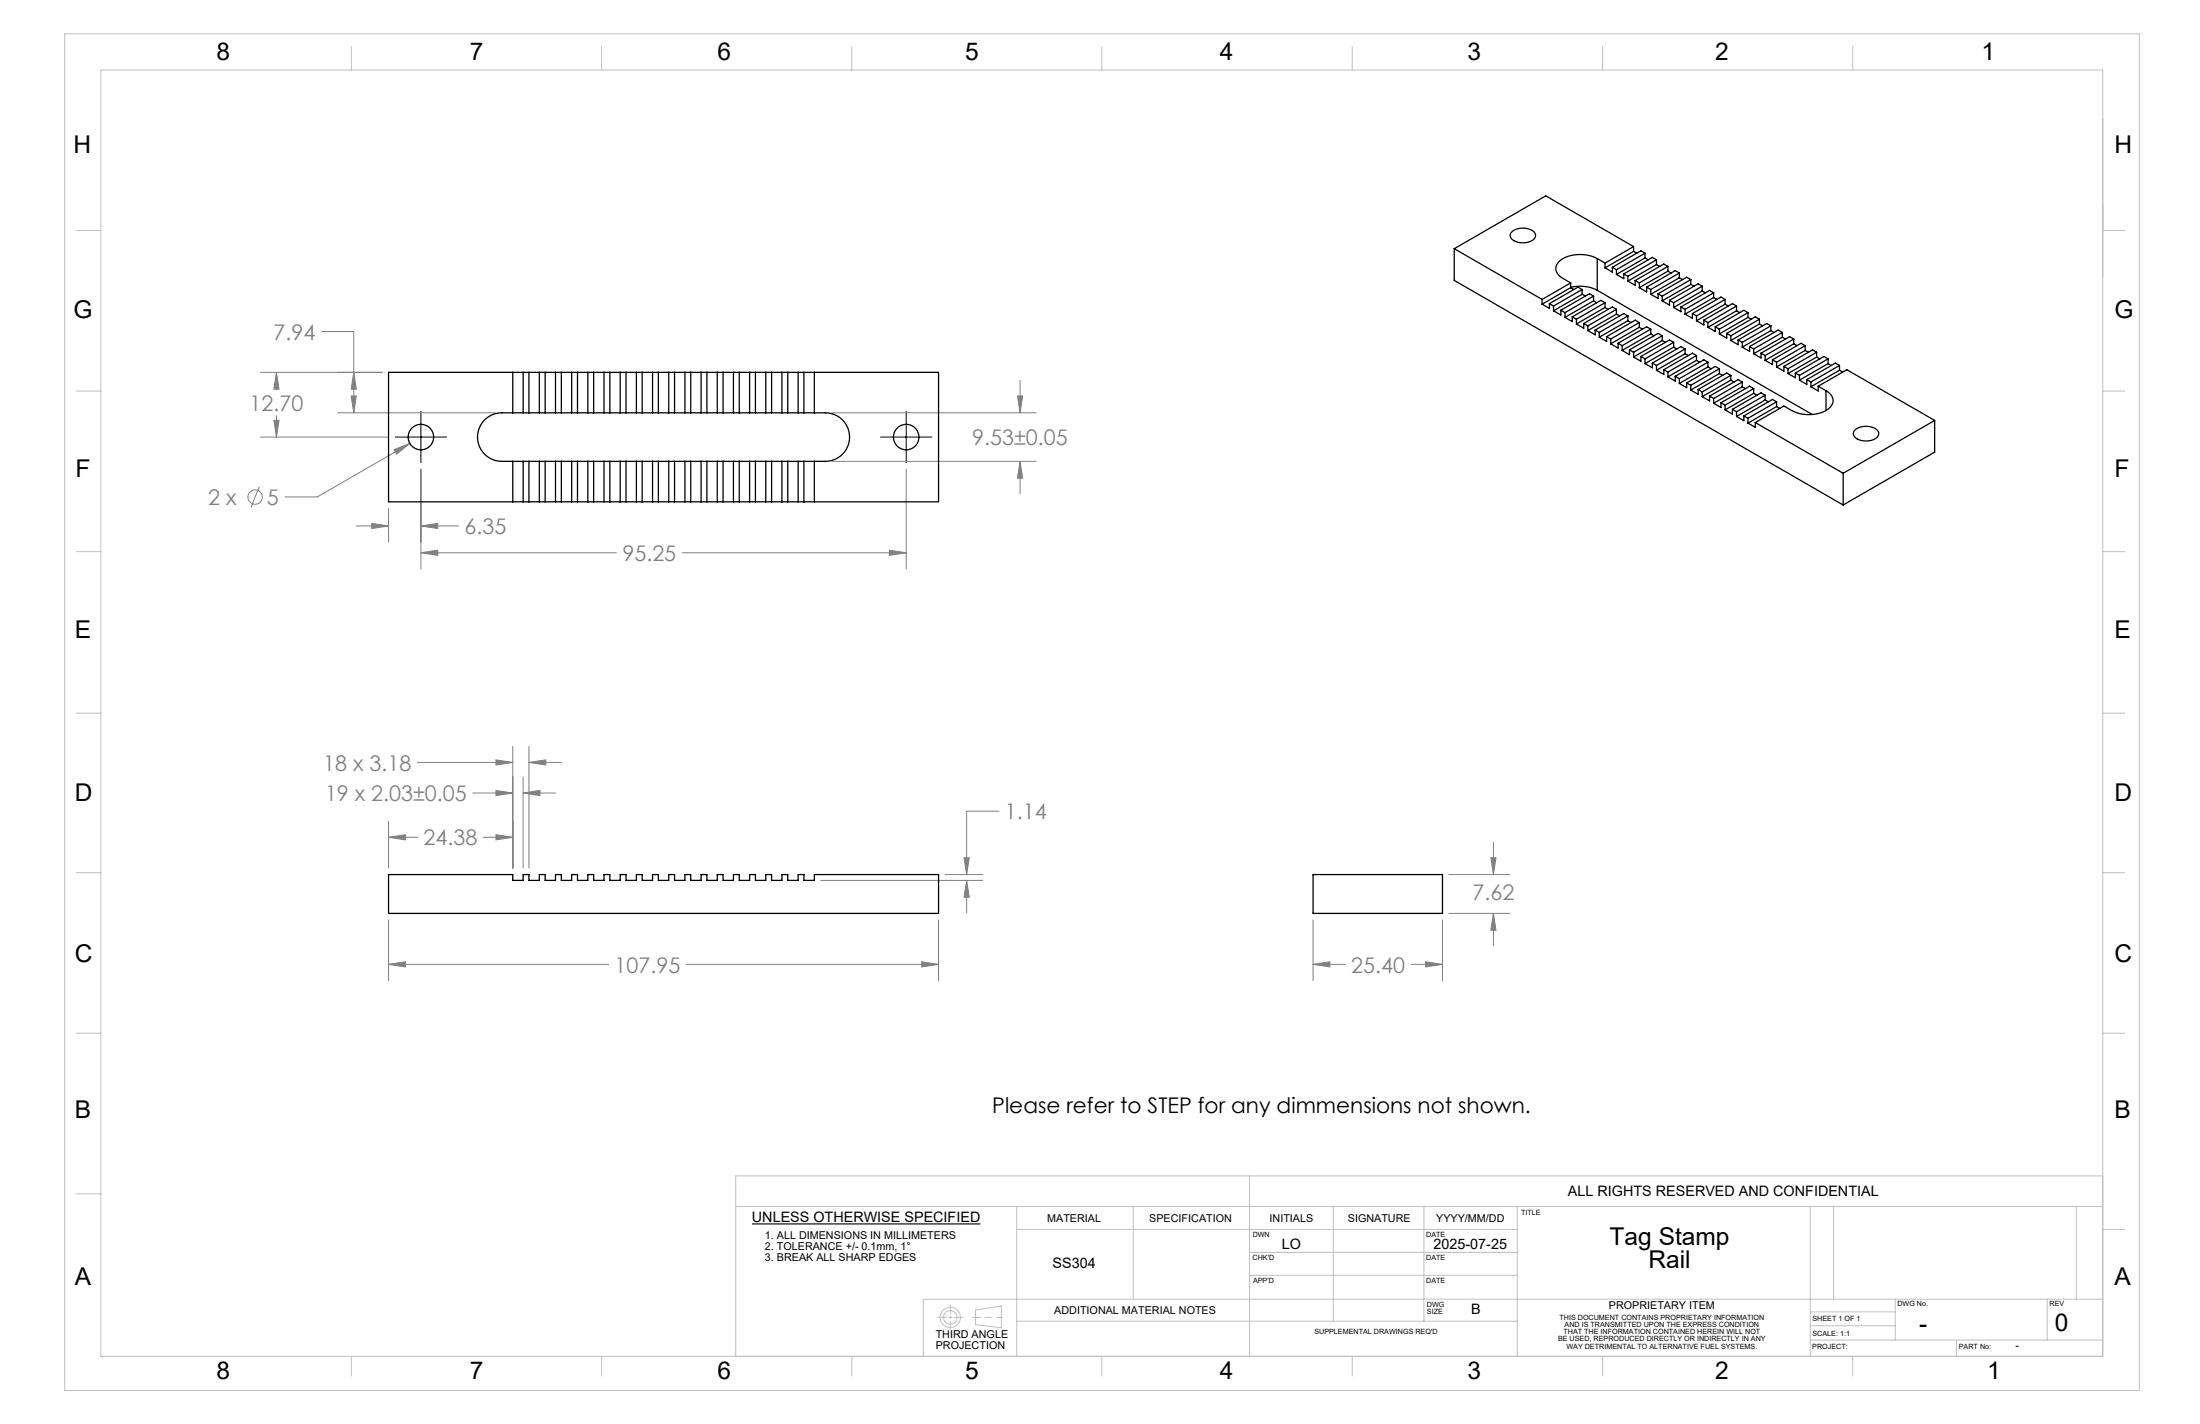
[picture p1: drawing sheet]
<svg xmlns="http://www.w3.org/2000/svg" width="432mm" height="279mm" viewBox="0 0 432 279" stroke-linecap="round" stroke-linejoin="round" font-family="sans-serif">
<g fill="none" stroke="#808080" stroke-width=".2">
<path d="M51.1 73.1h23.9M54.3 73.1l.5 3.3h-1zM54.3 73.1v3.4M63.1 65.1h6.3v15.9M68.9 77.7h1l-.5 3.3zM69.4 73.1l.5 3.3h-1zM199.7 77.7h1l-.5 3.3zM200.2 74.6v6.4M50.9 95.5l-1.6 4M51.1 85.8h25.2M53.8 82.5h1l-.5 3.3zM54.3 81.6v4.2"/>
<path d="M66.3 81h30.9M76.3 99.7v6.7M77.3 88.2l3.1-1.2-2.6 2.1zM80.4 87l-18.1 10.5h-6.4M82.6 92.1v19.5M163.3 90.5h40.1M163.3 81h40.1M177.9 92.1v19.5M200.2 90.5l.5 3.3h-1zM200.2 90.5v6.4M69.9 103.2h6.4M73 102.7l3.3 .5-3.3 .5z"/>
<path d="M82.6 108.5l3.3-.5v1zM82.6 103.2l3.3-.5v1zM82.6 108.5h38.4M82.6 103.2h7.4M133.9 108.5h44M174.6 108l3.3 .5-3.3 .5zM81.9 149.6h18.7M92.8 155.6h7.8M97.3 155.1l3.3 .5-3.3 .5zM97.3 149.1l3.3 .5-3.3 .5zM100.6 146.4v23.9M102.7 155.6l3.3-.5v1z"/>
<path d="M102.7 152.4v17.9M102.7 155.6h6.3M103.8 149.6l3.3-.5v1zM103.8 146.4v23.9M103.8 149.6h6.4M196.1 159.2h-6.4v12.4M76.3 164.3l3.3-.5v1zM76.3 161.1v9.2M76.3 164.3h5.7M94.9 164.3h5.7M97.3 163.8l3.3 .5-3.3 .5zM161.1 172.7h31.8"/>
<path d="M185.5 171.6h7.4M189.2 168.3h1l-.5 3.3zM189.7 172.7l.5 3.3h-1zM189.7 172.7v6.4M284.4 171.6h11.9M284.4 179.2h11.9M292.6 168.3h1l-.5 3.3zM293.1 179.2l.5 3.3h-1zM293.1 165.2v6.4M293.1 179.2v6.4M76.3 189.2l3.3-.5v1zM76.3 180.5v11.9"/>
<path d="M76.3 189.2h43.1M134.7 189.2h49.5M180.9 188.7l3.3 .5-3.3 .5zM184.2 180.5v11.9M257.7 189.2l3.3-.5v1zM257.7 189.2h6.4M257.7 180.5v11.9M277 189.2h6.1M279.8 188.7l3.3 .5-3.3 .5zM283.1 180.5v11.9"/>
<circle cx="50.1" cy="97.5" r="1.41"/>
</g>
<path d="M147.6 240.1h44.8" fill="none" stroke="#000" stroke-width=".22"/>
<g fill="none" stroke="#c0c0c0" stroke-width=".2">
<path d="M12.7 6.6h407.2v266.2h-407.2zM19.8 13.7h392.9v252.4h-392.9zM69 9.2v4.5M118.1 9.2v4.5M167.2 9.2v4.5M216.3 9.2v4.5M265.4 9.2v4.5M314.5 9.2v4.5M363.6 9.2v4.5M15 45.2h4.8M412.7 45.2h4.3M15 76.7h4.8"/>
<path d="M412.7 76.7h4.3M15 108.2h4.8M412.7 108.2h4.3M15 139.9h4.8M412.7 139.9h4.3M15 171.2h4.8M412.7 171.2h4.3M15 202.7h4.8M412.7 202.7h4.3M15 234.2h4.8M144.4 236.7h268.3M199.6 236.7v29.4"/>
<path d="M222.4 236.7v18M245.2 230.7v35.4M261.7 236.7v22.5M279.5 236.7v22.5M297.8 236.7v29.4M355.3 236.7v29.4M359.9 236.7v18.2M407.5 236.7v18.2M412.7 230.7h-268.3v35.4M184 258.5h1.8M186.3 258.5h.5M186.5 256v1.8"/>
<path d="M186.5 258.3v.4M186.5 259.2v1.7M187.2 258.5h1.8M190.9 258.5h1.6M191.5 257l5-.8v4.3l-5-.6zM193.3 258.5h1.4M195.5 258.5h1.3M199.6 241.2h98.2M199.6 259.2h98.2M245.2 245.7h52.6M245.2 250.2h52.6M355.3 257.4h16.7"/>
<path d="M372 254.9v8M401.8 254.9v8M412.7 241.2h4.3M412.7 254.9h-231.5v11.2M69 266.1v3.9M118.1 266.1v3.9M167.2 266.1v3.9M216.3 266.1v3.9M265.4 266.1v3.9M314.5 266.1v3.9M355.3 262.9h57.4M355.3 260.1h16.7"/>
<path d="M363.6 266.1v3.9M384 262.9v3.2"/>
<circle cx="186.5" cy="258.5" r="1.33"/>
<circle cx="186.5" cy="258.5" r="1.99"/>
</g>
<path d="M77.6 85.8h10.1M82.6 80.7v10.1M172.8 85.8h10.1M177.9 80.7v10.1" fill="none" stroke="#000" stroke-width=".2"/>
<path d="M76.3 189.2l3.3-.5v1zM180.9 188.7l3.3 .5-3.3 .5zM97.3 163.8l3.3 .5-3.3 .5zM76.3 164.3l3.3-.5v1zM102.7 155.6l3.3-.5v1zM97.3 155.1l3.3 .5-3.3 .5zM97.3 149.1l3.3 .5-3.3 .5zM103.8 149.6l3.3-.5v1zM189.7 172.7l.5 3.3h-1zM189.2 168.3h1l-.5 3.3zM200.2 90.5l.5 3.3h-1zM199.7 77.7h1l-.5 3.3zM68.9 77.7h1l-.5 3.3zM69.4 73.1l.5 3.3h-1zM53.8 82.5h1l-.5 3.3zM54.3 73.1l.5 3.3h-1zM77.3 88.2l.5 .9 2.6-2.1zM82.6 108.5l3.3-.5v1zM174.6 108l3.3 .5-3.3 .5zM82.6 103.2l3.3-.5v1zM73 102.7l3.3 .5-3.3 .5zM257.7 189.2l3.3-.5v1zM279.8 188.7l3.3 .5-3.3 .5zM293.1 179.2l.5 3.3h-1zM292.6 168.3h1l-.5 3.3z" fill="#808080"/>
<g fill="none" stroke="#000" stroke-width=".25">
<path d="M285.4 48.8l17.3 10M285.4 48.8v6.2l76.4 44.1M296.6 45.6a3.4 3.4 0 0 1 4.7 .2 1.38 1.38 0 0 1-1.3 1.7 3.2 3.2 0 0 1-3.5-.9 .9 .9 0 0 1 .1-1zM302.7 58.8v.9M304.1 59.6l.8 .4M304.1 59.6v.9l-1.4-.8M308.3 56.4a7.6 7.6 0 0 1 5.2 .6M308.3 56.4l.6 .4M308.3 56.4l-5.6 3.3M308.3 55.5l-5.6 3.3M308.3 55.5v.9M310.5 57.7l.7 .4"/>
<path d="M310.5 56.8l-.8-.5-5.6 3.3M310.5 57.7l-5.6 3.3M310.5 56.8l-5.6 3.2M310.5 56.8v.9M312.8 59l.6 .4M312.8 58.1l-.8-.5-5.6 3.3M312.8 59l-5.6 3.3M312.8 58.1l-5.6 3.2M312.8 58.1v.9M313.5 50.7a7.1 7.1 0 0 0-7.5 .6 1.97 1.97 0 0 0 .8 3.3l1.5 .9M313.5 50.7v6.3M313.5 50.7l1.5 .9"/>
<path d="M313.5 57l42.2 24.3M315 59.4l-.8-.5-5.6 3.3M315 51.6v1M315 59.4v.9M315 59.4l-5.6 3.2M316.5 52.5v.9l-1.5-.8M316.5 52.5l.8 .4M317.3 52.9v1M318.7 53.7v1l-1.4-.8M318.7 53.7l.8 .5M319.5 54.2v.9M320.6 48.4l-17.2-10-18 10.4"/>
<path d="M320.6 48.4v.9M320.6 49.3l.7 .4M320.6 48.4l-5.6 3.2M320.6 49.3l-5.6 3.3M320.9 55v1l-1.4-.9M320.9 55l.9 .5M321.8 55.5v.9M322.9 49.7l-.8-.5-5.6 3.3M322.9 49.7v.9M322.9 50.6l.6 .4M322.9 49.7l-5.6 3.2M322.9 50.6l-5.6 3.3"/>
<path d="M323.2 56.3v1l-1.4-.9M323.2 56.3l.8 .5M324 56.8v.9M325.1 51l-.8-.5-5.6 3.2M325.1 51v.9M325.1 51.9l.7 .4M325.1 51.9l-5.6 3.2M325.1 51l-5.6 3.2M325.4 57.6v1l-1.4-.9M325.4 57.6l.8 .5M326.2 58.1v.9M327.4 52.3l-.8-.5-5.7 3.2"/>
<path d="M327.4 52.3v.9M327.4 53.2l.6 .4M327.4 53.2l-5.6 3.2M327.4 52.3l-5.6 3.2M327.7 58.9v1l-1.5-.9M327.7 58.9l.8 .5M328.5 59.4v.9M329.6 53.6l-.8-.5-5.6 3.2M329.6 53.6v.9M329.6 53.6l-5.6 3.2M329.6 54.5l.6 .4M329.6 54.5l-5.6 3.2"/>
<path d="M331.9 54.9l-.9-.5-5.6 3.2M331.9 54.9v.9M331.9 55.8l-5.7 3.2M331.9 55.8l.6 .4M331.9 54.9l-5.7 3.2M334.1 56.2l-.8-.5-5.6 3.2M334.1 56.2v.9M334.1 57.1l-5.6 3.2M334.1 57.1l.6 .4M334.1 56.2l-5.6 3.2M336.3 57.5l-.8-.5-5.6 3.2M336.3 57.5v.9"/>
<path d="M336.3 57.5l-5.6 3.2M336.3 58.4l.7 .4M336.3 58.4l-5.6 3.2M338.6 58.8l-.8-.5-5.6 3.2M338.6 58.8v.9M338.6 59.7l-5.6 3.2M338.6 59.7l.6 .3M338.6 58.8l-5.6 3.2M76.3 73.1h107.9v25.4h-107.9zM100.6 73.1v7.9M102.7 73.1v7.9M103.8 73.1v7.9"/>
<path d="M105.9 73.1v7.9M107 73.1v7.9M109 73.1v7.9M110.2 73.1v7.9M112.2 73.1v7.9M113.3 73.1v7.9M115.4 73.1v7.9M116.5 73.1v7.9M118.6 73.1v7.9M119.7 73.1v7.9M121.7 73.1v7.9M122.9 73.1v7.9"/>
<path d="M124.9 73.1v7.9M126 73.1v7.9M128.1 73.1v7.9M129.2 73.1v7.9M131.3 73.1v7.9M132.4 73.1v7.9M134.4 73.1v7.9M135.6 73.1v7.9M137.6 73.1v7.9M138.7 73.1v7.9M140.8 73.1v7.9M141.9 73.1v7.9"/>
<path d="M144 73.1v7.9M145.1 73.1v7.9M147.1 73.1v7.9M148.3 73.1v7.9M150.3 73.1v7.9M151.4 73.1v7.9M153.5 73.1v7.9M154.6 73.1v7.9M156.7 73.1v7.9M157.8 73.1v7.9M159.8 73.1v7.9M304.9 60v1"/>
<path d="M306.4 60.9l.8 .4M306.4 60.9v.9l-1.5-.8M307.2 61.3v1M308.6 62.2l.8 .4M308.6 62.2v.9l-1.4-.8M309.4 62.6v1M310.8 63.5l.9 .4M310.8 63.5v.9l-1.4-.8M311.7 63.9v1M313.1 64.8l.8 .4M313.1 64.8v.9l-1.4-.8M313.9 65.2v1"/>
<path d="M315 60.3l.6 .4M315 60.3l-5.6 3.3M315.3 66.1l.8 .4M315.3 66.1v.9l-1.4-.8M316.1 66.5v1M317.3 61.6l.6 .4M317.3 60.7l-.8-.5-5.7 3.3M317.3 60.7v.9M317.3 61.6l-5.6 3.3M317.3 60.7l-5.6 3.2M317.6 67.4l.8 .4M317.6 67.4v.9l-1.5-.8"/>
<path d="M318.4 67.8v1M319.5 62.9l.6 .4M319.5 62l-.8-.5-5.6 3.3M319.5 62v.9M319.5 62.9l-5.6 3.3M319.5 62l-5.6 3.2M319.8 68.7l.8 .4M319.8 68.7v.9l-1.4-.8M320.6 69.1v1M321.8 64.2l.6 .4M321.8 63.3l-.9-.5-5.6 3.3M321.8 63.3v.9"/>
<path d="M321.8 64.2l-5.7 3.3M321.8 63.3l-5.7 3.2M322.1 69.9l.8 .5M322.1 69.9v1l-1.5-.8M322.9 70.4v.9M324 65.5l.6 .4M324 64.6l-.8-.5-5.6 3.3M324 64.6v.9M324 65.5l-5.6 3.3M324 64.6l-5.6 3.2M324.3 71.2l.8 .5M324.3 71.2v1l-1.4-.9"/>
<path d="M325.1 71.7v.9M326.2 66.8l.7 .4M326.2 65.9l-.8-.5-5.6 3.3M326.2 65.9v.9M326.2 66.8l-5.6 3.3M326.2 65.9l-5.6 3.2M326.6 72.5l.8 .5M326.6 72.5v1l-1.5-.9M327.4 73v.9M328.5 68.1l.6 .4M328.5 67.2l-.8-.5-5.6 3.2M328.5 67.2v.9"/>
<path d="M328.5 68.1l-5.6 3.2M328.5 67.2l-5.6 3.2M328.8 73.8l.8 .5M328.8 73.8v1l-1.4-.9M329.6 74.3v.9M329.9 60.2l.8 .5M329.9 60.2v1l-1.4-.9M330.7 69.4l.7 .4M330.7 68.5l-.8-.5-5.6 3.2M330.7 60.7v.9M330.7 68.5v.9M330.7 69.4l-5.6 3.2"/>
<path d="M330.7 68.5l-5.6 3.2M331 75.1l.9 .5M331 75.1v1l-1.4-.9M331.9 75.6v.9M332.2 61.5l.8 .5M332.2 61.5v1l-1.5-.9M333 70.7l.6 .4M333 69.8l-.8-.5-5.6 3.2M333 62v.9M333 69.8v.9M333 70.7l-5.6 3.2M333 69.8l-5.6 3.2"/>
<path d="M333.3 76.4l.8 .5M333.3 76.4v1l-1.4-.9M334.1 76.9v.9M334.4 62.8l.8 .5M334.4 62.8v1l-1.4-.9M335.2 72l.7 .4M335.2 71.1l-.8-.5-5.6 3.2M335.2 63.3v.9M335.2 71.1v.9M335.2 72l-5.6 3.2M335.2 71.1l-5.6 3.2M335.5 77.7l.8 .5"/>
<path d="M335.5 77.7v1l-1.4-.9M336.3 78.2v.9M336.7 64.1l.8 .5M336.7 64.1v.9l-1.5-.8M337.5 73.3l.6 .4M337.5 72.4l-.8-.5-5.7 3.2M337.5 64.6v.9M337.5 72.4v.9M337.5 73.3l-5.6 3.2M337.5 72.4l-5.6 3.2M337.8 79l.8 .5M337.8 79v1l-1.5-.9"/>
<path d="M338.6 79.5v.9M338.9 65.4l.8 .5M338.9 65.4v.9l-1.4-.8M339.7 74.6l.6 .4M339.7 73.7l-.8-.5-5.6 3.2M339.7 74.6l-5.6 3.2M339.7 73.7l-5.6 3.2M339.7 65.9v.9M339.7 73.7v.9M340.8 60l-.8-.4-5.6 3.2M340.8 60v1M340.8 61l.7 .3"/>
<path d="M340.8 61l-5.6 3.2M340.8 60l-5.6 3.3M341.2 66.7l.8 .5M341.2 66.7v.9l-1.5-.8M342 75.9l.6 .3M342 75l-.8-.5-5.7 3.2M342 75.9l-5.7 3.2M342 75l-5.7 3.2M342 67.2v.9M342 75v.9M343.1 61.3l-.8-.4-5.6 3.2M343.1 61.3v1"/>
<path d="M343.1 62.3l.6 .3M343.1 61.3l-5.6 3.3M343.1 62.3l-5.6 3.2M343.4 68l.8 .5M343.4 68v.9l-1.4-.8M344.2 77.2l.6 .3M344.2 76.2l-.8-.4-5.6 3.2M344.2 77.2l-5.6 3.2M344.2 76.2l-5.6 3.3M344.2 68.5v.9M344.2 76.2v1M345.3 62.6l-.8-.4-5.6 3.2"/>
<path d="M345.3 63.6l.7 .3M345.3 62.6l-5.6 3.3M345.3 63.6l-5.6 3.2M345.3 62.6v1M345.6 69.3l.8 .5M345.6 69.3v.9l-1.4-.8M346.4 78.5l.7 .3M346.4 77.5l-.8-.4-5.6 3.2M346.4 78.5l-5.6 3.2M346.4 77.5l-5.6 3.3M346.4 69.8v.9M346.4 77.5v1"/>
<path d="M347.6 63.9l-.8-.4-5.6 3.2M347.6 64.9l.6 .3M347.6 64.9l-5.6 3.2M347.6 63.9l-5.6 3.3M347.6 63.9v1M347.9 70.6l.8 .5M347.9 70.6v.9l-1.5-.8M348.7 79.8l.6 .3M348.7 79.8l-5.6 3.2M348.7 78.8l-.8-.4-5.6 3.2M348.7 78.8l-5.6 3.3M348.7 71.1v.9"/>
<path d="M348.7 78.8v1M349.8 65.2l-.8-.4-5.6 3.2M349.8 66.2l.6 .3M349.8 66.2l-5.6 3.2M349.8 65.2l-5.6 3.3M349.8 65.2v1M350.1 71.9l.8 .5M350.1 71.9v.9l-1.4-.8M350.9 72.4v.9M352.1 66.5l-.8-.4-5.7 3.2M352.1 66.5l-5.7 3.3M352.1 67.5l.6 .3"/>
<path d="M352.1 67.5l-5.7 3.2M352.1 66.5v1M352.4 73.2l.8 .5M352.4 73.2v.9l-1.5-.8M353.2 73.7v.9M354.3 67.8l-.8-.4-5.6 3.2M354.3 68.8l-5.6 3.2M354.3 68.8l.6 .3M354.3 67.8l-5.6 3.3M354.3 67.8v1M354.6 74.5l.8 .5M354.6 74.5v.9l-1.4-.8"/>
<path d="M355.4 75v.9M356.6 69.1l-.9-.4-5.6 3.2M356.6 70.1l-5.7 3.2M356.6 70.1l.6 .3M356.6 69.1l-5.7 3.3M356.6 69.1v1M356.9 75.8l1.5 .9M356.9 75.8l5.6-3.3 17.2 10M356.9 75.8v.9l-1.5-.8M358.4 76.7a2.05 2.05 0 0 1 1.4 1.9 2.05 2.05 0 0 1-1.4 1.9 7.4 7.4 0 0 1-6.7 0l-1.6-.8-5.6 3.2M358.4 76.7v3.8M358.8 70.4l-.8-.5-5.6 3.3"/>
<path d="M358.8 70.4l-5.6 3.3M358.8 71.3l.6 .4M358.8 71.3l-5.6 3.3M358.8 70.4v.9M361 71.7l-.8-.5-5.6 3.3M361 72.6l-5.6 3.3M361 72.6l.7 .4M361 71.7l-5.6 3.3M361 71.7v.9M95.1 82.4a4.8 4.8 0 0 1 3.4-1.4h63.5a4.8 4.8 0 0 1 4.7 4.8 4.8 4.8 0 0 1-4.7 4.7h-63.5a4.8 4.8 0 0 1-4.4-2.9 4.8 4.8 0 0 1 1-5.2zM100.6 90.5v8M102.7 90.5v8"/>
<path d="M103.8 90.5v8M105.9 90.5v8M107 90.5v8M109 90.5v8M110.2 90.5v8M112.2 90.5v8M113.3 90.5v8M115.4 90.5v8M116.5 90.5v8M118.6 90.5v8M119.7 90.5v8M121.7 90.5v8"/>
<path d="M122.9 90.5v8M124.9 90.5v8M126 90.5v8M128.1 90.5v8M129.2 90.5v8M131.3 90.5v8M132.4 90.5v8M134.4 90.5v8M135.6 90.5v8M137.6 90.5v8M138.7 90.5v8M140.8 90.5v8"/>
<path d="M141.9 90.5v8M144 90.5v8M145.1 90.5v8M147.1 90.5v8M148.3 90.5v8M150.3 90.5v8M151.4 90.5v8M153.5 90.5v8M154.6 90.5v8M156.7 90.5v8M157.8 90.5v8M159.8 90.5v8"/>
<path d="M340 80.3l.8 .5M340 80.3v.9l-1.4-.8M340.8 80.8v.9M342.3 81.6l.8 .5M342.3 81.6v.9l-1.5-.8M343.1 82.1v.9M344.5 82.9l17.3 10M344.5 82.9v.9l-1.4-.8M361.8 92.9v6.2M364 84.5a3.4 3.4 0 0 1 4.7 .2 1.38 1.38 0 0 1-1.4 1.7 3.2 3.2 0 0 1-3.5-.9 .9 .9 0 0 1 .2-1zM379.7 82.5l-17.9 10.4M379.7 82.5v6.2l-17.9 10.4"/>
<path d="M76.3 171.6h24.3v1.1h2.1v-1.1h1.1v1.1h2.1v-1.1h1.1v1.1h2v-1.1h1.2v1.1h2v-1.1h1.1v1.1h2.1v-1.1h1.1v1.1h2.1v-1.1h1.1v1.1h2v-1.1h1.2v1.1h2v-1.1h1.1v1.1h2.1v-1.1h1.1v1.1h2.1v-1.1h1.1v1.1h2v-1.1h1.2v1.1h2v-1.1h1.1v1.1h2.1v-1.1h1.1v1.1h2.1v-1.1h1.1v1.1h2v-1.1h1.2v1.1h2v-1.1h1.1v1.1h2.1v-1.1h1.1v1.1h2.1v-1.1h1.1v1.1h2v-1.1h24.4v7.6h-107.9zM257.7 171.6h25.4v7.6h-25.4z"/>
<circle cx="82.6" cy="85.8" r="2.5"/>
<circle cx="177.9" cy="85.8" r="2.5"/>
</g>
<g font-size="4.8">
<text x="42.5" y="11.7">8</text>
<text x="92.2" y="11.7">7</text>
<text x="140.8" y="11.7">6</text>
<text x="189.4" y="11.7">5</text>
<text x="239.4" y="11.7">4</text>
<text x="288" y="11.7">3</text>
<text x="336.6" y="11.7">2</text>
<text x="388.9" y="11.7">1</text>
<text x="14.4" y="29.9">H</text>
<text x="415" y="29.9">H</text>
<text x="14.4" y="62.3">G</text>
<text x="415" y="62.3">G</text>
<text x="14.8" y="93.6">F</text>
<text x="415" y="93.6">F</text>
<text x="14.7" y="125.1">E</text>
<text x="415" y="125.1">E</text>
<text x="14.7" y="157.2">D</text>
<text x="415" y="157.2">D</text>
<text x="14.7" y="188.8">C</text>
<text x="415" y="188.8">C</text>
<text x="14.7" y="219.4">B</text>
<text x="415" y="219.4">B</text>
<text x="315.9" y="244.2">Tag Stamp</text>
<text x="323.5" y="248.7">Rail</text>
<text x="14.7" y="252.1">A</text>
<text x="415" y="252.1">A</text>
<text x="376.7" y="261.4">-</text>
<text x="403.3" y="261.2">0</text>
<text x="42.5" y="270.6">8</text>
<text x="92.2" y="270.6">7</text>
<text x="140.8" y="270.6">6</text>
<text x="189.4" y="270.6">5</text>
<text x="239.4" y="270.6">4</text>
<text x="288" y="270.6">3</text>
<text x="336.6" y="270.6">2</text>
<text x="390" y="270.6">1</text>
</g>
<g font-size="4.2" fill="#808080">
<text x="53.7" y="66.7">7.94</text>
<text x="49" y="80.7">12.70</text>
<text x="190.8" y="87.3">9.53±0.05</text>
<text x="40.9" y="99.1">2 x</text>
<text x="52.4" y="99.1">5</text>
<text x="91.2" y="104.8">6.35</text>
<text x="122.2" y="110.1">95.25</text>
<text x="63.5" y="151.2">18 x 3.18</text>
<text x="63.8" y="157.2">19 x 2.03±0.05</text>
<text x="197.2" y="160.8">1.14</text>
<text x="83.1" y="165.9">24.38</text>
<text x="289" y="176.6">7.62</text>
<text x="120.6" y="190.8">107.95</text>
<text x="265.2" y="190.8">25.40</text>
</g>
<text font-size="4.2" x="194.7" y="218.3">Please refer to STEP for any dimmensions not shown.</text>
<g font-size="2.8">
<text x="147.6" y="239.8">UNLESS OTHERWISE SPECIFIED</text>
<text x="307.7" y="234.8">ALL RIGHTS RESERVED AND CONFIDENTIAL</text>
<text x="251.6" y="245.1">LO</text>
<text x="281.4" y="245.1">2025-07-25</text>
<text x="206.6" y="248.9">SS304</text>
<text x="288.7" y="257.9">B</text>
</g>
<g font-size="2.1">
<text x="205.5" y="239.7">MATERIAL</text>
<text x="225.6" y="239.7">SPECIFICATION</text>
<text x="249.2" y="239.7">INITIALS</text>
<text x="264.5" y="239.7">SIGNATURE</text>
<text x="281.9" y="239.7">YYYY/MM/DD</text>
<text x="150.1" y="243.2">1. ALL DIMENSIONS IN MILLIMETERS</text>
<text x="150.1" y="245.3">2. TOLERANCE +/- 0.1mm, 1°</text>
<text x="150.1" y="247.4">3. BREAK ALL SHARP EDGES</text>
<text x="206.9" y="257.9">ADDITIONAL MATERIAL NOTES</text>
<text x="315.8" y="256.8">PROPRIETARY ITEM</text>
<text x="183.7" y="262.5">THIRD ANGLE</text>
<text x="183.7" y="264.6">PROJECTION</text>
<text x="395.6" y="264.8">-</text>
</g>
<g font-size="1.4">
<text x="298.5" y="238.5">TITLE</text>
<text x="245.9" y="242.8">DWN</text>
<text x="279.9" y="242.7">DATE</text>
<text x="245.9" y="247.1">CHK'D</text>
<text x="245.9" y="251.7">APP'D</text>
<text x="279.9" y="247.1">DATE</text>
<text x="279.9" y="251.7">DATE</text>
<text x="280.1" y="256.5">DWG</text>
<text x="280.1" y="257.9">SIZE</text>
<text x="372.4" y="256.2">DWG No.</text>
<text x="402.3" y="256.2">REV</text>
<text x="258" y="261.8">SUPPLEMENTAL DRAWINGS REQ'D</text>
<text x="305.8" y="263.2">BE USED, REPRODUCED DIRECTLY OR INDIRECTLY IN ANY</text>
<text x="306.1" y="259">THIS DOCUMENT CONTAINS PROPRIETARY INFORMATION</text>
<text x="306.9" y="261.8">THAT THE INFORMATION CONTAINED HEREIN WILL NOT</text>
<text x="307.1" y="260.4">AND IS TRANSMITTED UPON THE EXPRESS CONDITION</text>
<text x="355.7" y="262">SCALE: 1:1</text>
<text x="355.7" y="259.2">SHEET 1 OF 1</text>
<text x="307.4" y="264.6">WAY DETRIMENTAL TO ALTERNATIVE FUEL SYSTEMS.</text>
<text x="355.7" y="264.8">PROJECT:</text>
<text x="384.5" y="264.8">PART No:</text>
</g>
</svg>
